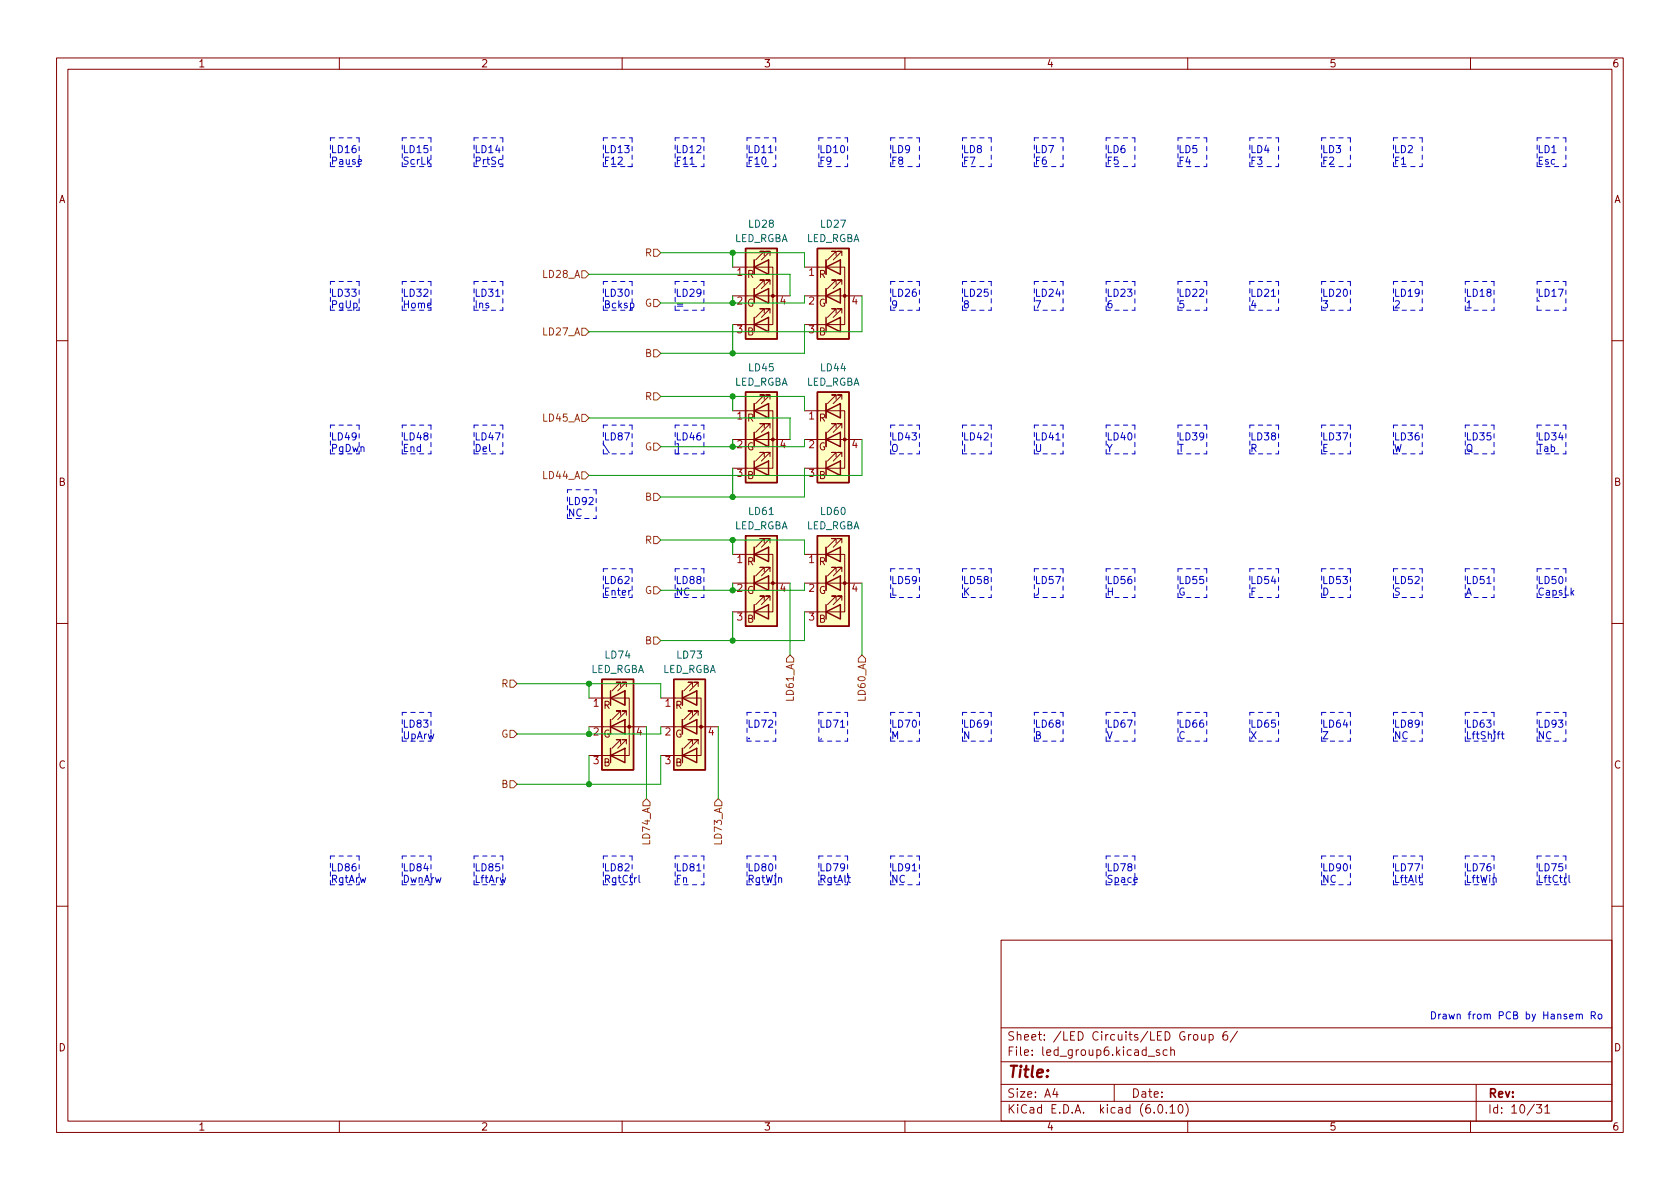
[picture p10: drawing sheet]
<svg xmlns="http://www.w3.org/2000/svg" width="297mm" height="210mm" viewBox="0 0 297 210" stroke-linecap="round" stroke-linejoin="round" font-family="sans-serif">
<g fill="none" stroke="#840000" stroke-width=".18">
<path d="M10 10.2h277v190.1h-277zM12 12.2h273v186.1h-273zM60 10.2v2M110 10.2v2M160 10.2v2M210 10.2v2M260 10.2v2M129.5 47.2h7.2v10.2h-7.2M129.5 52.3h2.6M133.3 51v2.6M133.3 46v2.5M133.3 52.3h6.4"/>
<path d="M135.1 55.4v-.8h-.7h.7l-1.5 1.5M135.1 50.3v-.8h-.7h.7l-1.5 1.5M135.1 45.2v-.8h-.7h.7l-1.5 1.6M135.9 51v2.6zM135.9 51h.1M135.9 46v2.5zM135.9 46h.1M136.1 55.4v-.8h-.7h.7l-1.5 1.5M136.1 50.3v-.8h-.7h.7l-1.5 1.5M136.1 45.2v-.8h-.7h.7l-1.5 1.6M142.2 47.2h7.2v10.2h-7.2M142.2 52.3h2.6"/>
<path d="M146 51v2.6M146 46v2.5M146 52.3h6.4M147.8 55.4v-.8h-.7h.7l-1.5 1.5M147.8 50.3v-.8h-.7h.7l-1.5 1.5M147.8 45.2v-.8h-.7h.7l-1.5 1.6M148.6 51v2.6zM148.6 51h.1M148.6 46v2.5zM148.6 46h.1M148.8 55.4v-.8h-.7h.7l-1.5 1.5M148.8 50.3v-.8h-.7h.7l-1.5 1.5"/>
<path d="M148.8 45.2v-.8h-.7h.7l-1.5 1.6M10 60.2h2M129.5 72.6h7.2v10.2h-7.2M129.5 77.7h2.6M133.3 76.4v2.6M133.3 71.4v2.5M133.3 77.7h6.4M135.1 75.7v-.8h-.7h.7l-1.5 1.5M135.1 70.6v-.8h-.7h.7l-1.5 1.6M135.9 76.4v2.6zM135.9 76.4h.1M135.9 71.4v2.5z"/>
<path d="M135.9 71.4h.1M136.1 75.7v-.8h-.7h.7l-1.5 1.5M136.1 70.6v-.8h-.7h.7l-1.5 1.6M142.2 72.6h7.2v10.2h-7.2M142.2 77.7h2.6M146 76.4v2.6M146 71.4v2.5M146 77.7h6.4M147.8 75.7v-.8h-.7h.7l-1.5 1.5M147.8 70.6v-.8h-.7h.7l-1.5 1.6M148.6 76.4v2.6zM148.6 76.4h.1"/>
<path d="M148.6 71.4v2.5zM148.6 71.4h.1M148.8 75.7v-.8h-.7h.7l-1.5 1.5M148.8 70.6v-.8h-.7h.7l-1.5 1.6M285 60.2h2M129.5 98h7.2v10.2h-7.2M133.3 96.8v2.5M135.1 96v-.8h-.7h.7l-1.5 1.6M135.1 80.8v-.8h-.7h.7l-1.5 1.5M135.9 96.8v2.5zM135.9 96.8h.1M136.1 96v-.8h-.7h.7l-1.5 1.6"/>
<path d="M136.1 80.8v-.8h-.7h.7l-1.5 1.5M142.2 98h7.2v10.2h-7.2M146 96.8v2.5M147.8 80.8v-.8h-.7h.7l-1.5 1.5M147.8 96v-.8h-.7h.7l-1.5 1.6M148.6 96.8v2.5zM148.6 96.8h.1M148.8 80.8v-.8h-.7h.7l-1.5 1.5M148.8 96v-.8h-.7h.7l-1.5 1.6M10 110.2h2M129.5 103.1h2.6M133.3 101.8v2.6"/>
<path d="M133.3 103.1h6.4M135.1 106.2v-.8h-.7h.7l-1.5 1.5M135.1 101.1v-.8h-.7h.7l-1.5 1.5M135.9 101.8v2.6zM135.9 101.8h.1M136.1 106.2v-.8h-.7h.7l-1.5 1.5M136.1 101.1v-.8h-.7h.7l-1.5 1.5M142.2 103.1h2.6M146 101.8v2.6M146 103.1h6.4M147.8 106.2v-.8h-.7h.7l-1.5 1.5M147.8 101.1v-.8h-.7h.7l-1.5 1.5"/>
<path d="M148.6 101.8v2.6zM148.6 101.8h.1M148.8 106.2v-.8h-.7h.7l-1.5 1.5M148.8 101.1v-.8h-.7h.7l-1.5 1.5M285 110.2h2M104.1 123.4h7.2v10.2h-7.2M104.1 128.5h2.6M107.9 127.2v2.6M107.9 122.2v2.5M107.9 128.5h6.4M109.7 131.6v-.8h-.7h.7l-1.5 1.5M109.7 126.5v-.8h-.7h.7l-1.5 1.5"/>
<path d="M109.7 121.4v-.8h-.7h.7l-1.5 1.6M110.5 127.2v2.6zM110.5 127.2h.1M110.5 122.2v2.5zM110.5 122.2h.1M110.7 131.6v-.8h-.7h.7l-1.5 1.5M110.7 126.5v-.8h-.7h.7l-1.5 1.5M110.7 121.4v-.8h-.7h.7l-1.5 1.6M116.8 123.4h7.2v10.2h-7.2M116.8 128.5h2.6M120.6 127.2v2.6M120.6 122.2v2.5"/>
<path d="M120.6 128.5h6.4M122.4 131.6v-.8h-.7h.7l-1.5 1.5M122.4 126.5v-.8h-.7h.7l-1.5 1.5M122.4 121.4v-.8h-.7h.7l-1.5 1.6M123.2 127.2v2.6zM123.2 127.2h.1M123.2 122.2v2.5zM123.2 122.2h.1M123.4 131.6v-.8h-.7h.7l-1.5 1.5M123.4 126.5v-.8h-.7h.7l-1.5 1.5M123.4 121.4v-.8h-.7h.7l-1.5 1.6M10 160.2h2"/>
<path d="M177 166.3h108v32h-108zM285 160.2h2M60 198.3v2M110 198.3v2M160 198.3v2M177 194.8h108M177 191.8h108M177 187.8h108M177 181.8h108M186.5 192.5l-.4 1h1M186.9 193v1M197 191.8v3"/>
<path d="M203 186.8h1.1M204.9 195.4l.2-.1a.81 .81 0 0 1 .6 .7 .81 .81 0 0 1-.3 .8h-.2a.81 .81 0 0 1-.6-.6 .81 .81 0 0 1 .3-.8zM205 185.7l-.4-.1-.2 .2 .1 .3 .5 .1v.4h-.6M206.2 196.7v.1M206.4 185.7l-.5-.1-.3 .3v.4l.2 .3h.6M206.9 195.8l.4-.5v1.5M206.9 196.8h.8M207 185.8l.2-.2 .4 .1v.9M207 185.1v1.5M208.5 195.4l.1-.1a.81 .81 0 0 1 .6 .7 .81 .81 0 0 1-.3 .8h-.1a.81 .81 0 0 1-.6-.6 .81 .81 0 0 1 .3-.8zM209.6 195.1a1.72 1.72 0 0 1 0 2.3M210 198.3v2"/>
<path d="M211.1 183l.4-.1 .3 .3v.4l-.3 .3h-.4l-.1-.3v-.4zM212.4 182.9l.1 1h.4l.2-.1M213.1 182.9v1M213.8 183l.4-.1 .3 .3v.4l-.1 .3h-.6M213.8 182.9v1.5M216.9 182.4a.59 .59 0 0 0-.7 .7v.5l.2 .3h.4l.2-.1 .1-.5-.2-.2-.4-.1-.3 .3M218.8 182.4l-1.3 1.9M260 198.3v2M261 191.8v6.5M271.7 195.3h.9l-.5 .6 .4 .1v.7l-.2 .1h-.4l-.2-.1M273.1 195.8l.5-.5v1.5M273.1 196.8h.9"/>
</g>
<g fill="#ffffc2" stroke="#ffffc2" stroke-width=".18">
<path d="M144.5 69.3h5.6v16h-5.6z"/>
<path d="M106.4 120.1h5.6v16h-5.6z"/>
<path d="M119.1 120.1h5.6v16h-5.6z"/>
<path d="M144.5 94.7h5.6v16h-5.6z"/>
<path d="M131.8 94.7h5.6v16h-5.6z"/>
<path d="M131.8 69.3h5.6v16h-5.6z"/>
<path d="M144.5 43.9h5.6v16h-5.6z"/>
<path d="M131.8 43.9h5.6v16h-5.6z"/>
</g>
<g fill="none" stroke="#840000" stroke-width=".25">
<path d="M131.8 43.9h5.6v16h-5.6zM133.3 57.4l2.6-1.3v2.6zM133.3 52.3l2.6-1.3v2.6zM133.3 47.2l2.6-1.2v2.5zM133.3 46v2.5M133.3 51v2.6M133.3 56.1v2.6M144.5 43.9h5.6v16h-5.6zM146 57.4l2.6-1.3v2.6zM146 52.3l2.6-1.3v2.6zM146 47.2l2.6-1.2v2.5zM146 46v2.5"/>
<path d="M146 51v2.6M146 56.1v2.6M131.8 69.3h5.6v16h-5.6zM133.3 77.7l2.6-1.3v2.6zM133.3 72.6l2.6-1.2v2.5zM133.3 71.4v2.5M133.3 76.4v2.6M144.5 69.3h5.6v16h-5.6zM146 77.7l2.6-1.3v2.6zM146 72.6l2.6-1.2v2.5zM146 71.4v2.5M146 76.4v2.6"/>
<path d="M131.8 94.7h5.6v16h-5.6zM133.3 98l2.6-1.2v2.5zM133.3 82.8l2.6-1.3v2.6zM133.3 81.5v2.6M133.3 96.8v2.5M144.5 94.7h5.6v16h-5.6zM146 82.8l2.6-1.3v2.6zM146 98l2.6-1.2v2.5zM146 81.5v2.6M146 96.8v2.5M133.3 108.2l2.6-1.3v2.6zM133.3 103.1l2.6-1.3v2.6z"/>
<path d="M133.3 101.8v2.6M133.3 106.9v2.6M146 108.2l2.6-1.3v2.6zM146 103.1l2.6-1.3v2.6zM146 101.8v2.6M146 106.9v2.6M106.4 120.1h5.6v16h-5.6zM107.9 133.6l2.6-1.3v2.6zM107.9 128.5l2.6-1.3v2.6zM107.9 123.4l2.6-1.2v2.5zM107.9 122.2v2.5M107.9 127.2v2.6"/>
<path d="M107.9 132.3v2.6M119.1 120.1h5.6v16h-5.6zM120.6 133.6l2.6-1.3v2.6zM120.6 128.5l2.6-1.3v2.6zM120.6 123.4l2.6-1.2v2.5zM120.6 122.2v2.5M120.6 127.2v2.6M120.6 132.3v2.6"/>
</g>
<g fill="#840000" stroke="#840000" stroke-width=".18">
<circle cx="149.4" cy="77.7" r=".25"/>
<circle cx="111.3" cy="128.5" r=".25"/>
<circle cx="124" cy="128.5" r=".25"/>
<circle cx="149.4" cy="103.1" r=".25"/>
<circle cx="136.7" cy="103.1" r=".25"/>
<circle cx="136.7" cy="77.7" r=".25"/>
<circle cx="149.4" cy="52.3" r=".25"/>
<circle cx="136.7" cy="52.3" r=".25"/>
</g>
<g fill="none" stroke="#725600" stroke-width=".18">
<path d="M102.9 47.9h.6l.6 .6-.6 .6h-.6zM102.9 58h.6l.6 .7-.6 .6h-.6zM115.6 44.1h.6l.6 .6-.6 .6h-.6zM115.6 53h.6l.6 .6-.6 .6h-.6zM102.9 73.3h.6l.6 .6-.6 .6h-.6zM115.6 69.5h.6l.6 .6-.6 .6h-.6zM115.6 61.8h.6l.6 .7-.6 .6h-.6zM115.6 78.4h.6l.6 .6-.6 .6h-.6zM102.9 83.4h.6l.6 .7-.6 .6h-.6zM115.6 87.2h.6l.6 .7-.6 .6h-.6zM115.6 94.9h.6l.6 .6-.6 .6h-.6zM115.6 112.6h.6l.6 .7-.6 .6h-.6z"/>
<path d="M115.6 103.8h.6l.6 .6-.6 .6h-.6zM139.7 115.8l.6 .7v.6h-1.2v-.6zM152.4 115.8l.6 .7v.6h-1.2v-.6zM90.2 120.3h.6l.6 .6-.6 .6h-.6zM90.2 129.2h.6l.6 .6-.6 .6h-.6zM90.2 138h.6l.6 .7-.6 .6h-.6zM113.7 141.9l.6-.7 .6 .7v.6h-1.2zM127 141.2l.6 .7v.6h-1.2v-.6z"/>
</g>
<g fill="none" stroke="#0000c2" stroke-width=".18">
<path d="M122 29h.7M135.9 27h.7M87.6 52.4h.8M111.5 53.7l.3-.1 .3 .2-.1 .6h-.5M224.8 52.4h.7M186.7 77.8h.7M111.5 104.4l-.3 .2M262.9 103.2h.7M148.6 128.6h.7M264.7 129.8h.5M265.2 129.4l-.3 .2v1M265.4 129.8h.5"/>
<path d="M265.6 129.4v1.1l.3 .1M113 154.8v1.1l.2 .1M123.2 154h.7M149.9 155.2h.5M150.1 154.8v1.1l.3 .1M161.3 154h.7M250.8 155.2h.5M251 154.8v1.1l.3 .1M277.4 154.8v1.1l.2 .1M278.7 179.5l.2-.2 .3 .1v.8M279.2 179.5l.2-.2 .3 .1 .1 .8M281.4 179.6l.6-.1 .1-.2-.1-.3-.6-.1v1.3"/>
<path d="M281.7 179.6l.4 .6M282.6 179.5l.2-.2 .4 .2v.4l-.1 .2-.3 .1-.2-.1z"/>
</g>
<g fill="none" stroke="#0000c2" stroke-width=".18" stroke-dasharray=".8 .8">
<path d="M58.4 24.4h5.1M58.4 29.5v-5.1M58.4 29.5h5.1M63.5 24.4v5.1M71.1 24.4h5.1M71.1 29.5v-5.1M71.1 29.5h5.1M76.2 24.4v5.1M83.8 24.4h5.1M83.8 29.5v-5.1M83.8 29.5h5.1M88.9 24.4v5.1"/>
<path d="M106.7 29.5v-5.1M106.7 24.4h5.1M106.7 29.5h5.1M111.8 24.4v5.1M111.8 29.5h-1.3M119.4 29.5v-5.1M119.4 24.4h5.1M119.4 29.5h5.1M124.5 24.4v5.1M132.1 29.5v-5.1M132.1 29.5h5.1M132.1 24.4h5.1"/>
<path d="M137.2 24.4v5.1M144.8 24.4h5.1M144.8 29.5v-5.1M144.8 29.5h5.1M149.9 24.4v5.1M157.5 24.4h5.1M157.5 29.5h5.1M157.5 29.5v-5.1M162.6 24.4v5.1M170.2 24.4h5.1M170.2 29.5v-5.1M170.2 29.5h5.1"/>
<path d="M175.3 24.4v5.1M182.9 29.5v-5.1M182.9 24.4h5.1M182.9 29.5h5.1M188 24.4v5.1M195.6 29.5v-5.1M195.6 29.5h5.1M195.6 24.4h5.1M200.7 24.4v5.1M208.3 29.5h5.1M208.3 29.5v-5.1M208.3 24.4h5.1"/>
<path d="M213.4 24.4v5.1M221 29.5h5.1M221 24.4h5.1M221 29.5v-5.1M226.1 24.4v5.1M233.7 29.5v-5.1M233.7 29.5h5.1M233.7 24.4h5.1M238.8 24.4v5.1M246.4 29.5v-5.1M246.4 24.4h5.1M246.4 29.5h5.1"/>
<path d="M251.5 24.4v5.1M271.8 24.4h5.1M271.8 29.5v-5.1M271.8 29.5h5.1M276.9 24.4v5.1M58.4 54.9h5.1M58.4 49.8h5.1M58.4 54.9v-5.1M63.5 49.8v5.1M71.1 54.9v-5.1M71.1 54.9h5.1M71.1 49.8h5.1"/>
<path d="M76.2 49.8v5.1M83.8 54.9v-5.1M83.8 54.9h5.1M83.8 49.8h5.1M88.9 49.8v5.1M106.7 54.9h5.1M106.7 54.9v-5.1M106.7 49.8h5.1M111.8 49.8v5.1M119.4 54.9h5.1M119.4 54.9v-5.1M119.4 49.8h5.1"/>
<path d="M124.5 49.8v5.1M157.5 49.8h5.1M157.5 54.9h5.1M157.5 54.9v-5.1M162.6 49.8v5.1M170.2 49.8h5.1M170.2 54.9h5.1M170.2 54.9v-5.1M175.3 49.8v5.1M182.9 49.8h5.1M182.9 54.9h5.1M182.9 54.9v-5.1"/>
<path d="M188 49.8v5.1M195.6 49.8h5.1M195.6 54.9h5.1M195.6 54.9v-5.1M200.7 49.8v5.1M208.3 54.9v-5.1M208.3 54.9h5.1M208.3 49.8h5.1M213.4 49.8v5.1M221 54.9v-5.1M221 54.9h5.1M221 49.8h5.1"/>
<path d="M226.1 49.8v5.1M233.7 54.9v-5.1M233.7 54.9h5.1M233.7 49.8h5.1M238.8 49.8v5.1M246.4 54.9h5.1M246.4 54.9v-5.1M246.4 49.8h5.1M251.5 49.8v5.1M259.1 54.9h5.1M259.1 54.9v-5.1M259.1 49.8h5.1"/>
<path d="M264.2 49.8v5.1M271.8 49.8h5.1M271.8 54.9h5.1M271.8 54.9v-5.1M276.9 49.8v5.1M58.4 75.2h5.1M63.5 75.2v5.1M71.1 75.2h5.1M76.2 75.2v5.1M83.8 75.2h5.1M88.9 75.2v5.1M106.7 75.2h5.1"/>
<path d="M111.8 75.2v5.1M119.4 75.2h5.1M124.5 75.2v5.1M157.5 75.2h5.1M162.6 75.2v5.1M170.2 75.2h5.1M175.3 75.2v5.1M182.9 75.2h5.1M188 75.2v5.1M195.6 75.2h5.1M200.7 75.2v5.1M208.3 75.2h5.1"/>
<path d="M213.4 75.2v5.1M221 75.2h5.1M226.1 75.2v5.1M233.7 75.2h5.1M238.8 75.2v5.1M246.4 75.2h5.1M251.5 75.2v5.1M259.1 75.2h5.1M264.2 75.2v5.1M271.8 75.2h5.1M276.9 75.2v5.1M58.4 80.3h5.1"/>
<path d="M58.4 80.3v-5.1M71.1 80.3h5.1M71.1 80.3v-5.1M83.8 80.3v-5.1M83.8 80.3h5.1M100.3 86.6h5.1M100.3 91.7h5.1M100.3 91.7v-5.1M105.4 86.6v5.1M106.7 80.3h5.1M106.7 80.3v-5.1M119.4 80.3h5.1"/>
<path d="M119.4 80.3v-5.1M157.5 80.3h5.1M157.5 80.3v-5.1M170.2 80.3h5.1M170.2 80.3v-5.1M182.9 80.3v-5.1M182.9 80.3h5.1M195.6 80.3v-5.1M195.6 80.3h5.1M208.3 80.3h5.1M208.3 80.3v-5.1M221 80.3v-5.1"/>
<path d="M221 80.3h5.1M233.7 80.3v-5.1M233.7 80.3h5.1M246.4 80.3h5.1M246.4 80.3v-5.1M259.1 80.3v-5.1M259.1 80.3h5.1M271.8 80.3v-5.1M271.8 80.3h5.1M106.7 105.7h5.1M106.7 100.6h5.1M106.7 105.7v-5.1"/>
<path d="M111.8 100.6v5.1M119.4 100.6h5.1M119.4 105.7h5.1M119.4 105.7v-5.1M124.5 100.6v5.1M157.5 100.6h5.1M157.5 105.7v-5.1M157.5 105.7h5.1M162.6 100.6v5.1M170.2 105.7v-5.1M170.2 100.6h5.1M170.2 105.7h5.1"/>
<path d="M175.3 100.6v5.1M182.9 105.7v-5.1M182.9 100.6h5.1M182.9 105.7h5.1M188 100.6v5.1M195.6 100.6h5.1M195.6 105.7v-5.1M195.6 105.7h5.1M200.7 100.6v5.1M208.3 105.7v-5.1M208.3 105.7h5.1M208.3 100.6h5.1"/>
<path d="M213.4 100.6v5.1M221 100.6h5.1M221 105.7h5.1M221 105.7v-5.1M226.1 100.6v5.1M233.7 100.6h5.1M233.7 105.7v-5.1M233.7 105.7h5.1M238.8 100.6v5.1M246.4 105.7v-5.1M246.4 105.7h5.1M246.4 100.6h5.1"/>
<path d="M251.5 100.6v5.1M259.1 105.7v-5.1M259.1 100.6h5.1M259.1 105.7h5.1M264.2 100.6v5.1M271.8 105.7h5.1M271.8 105.7v-5.1M271.8 100.6h5.1M276.9 100.6v5.1M71.1 131.1v-5.1M71.1 131.1h5.1M71.1 126h5.1"/>
<path d="M76.2 126v5.1M132.1 131.1v-5.1M132.1 126h5.1M132.1 131.1h5.1M137.2 126v5.1M144.8 131.1v-5.1M144.8 126h5.1M144.8 131.1h5.1M149.9 126v5.1M157.5 126h5.1M157.5 131.1v-5.1M157.5 131.1h5.1"/>
<path d="M162.6 126v5.1M170.2 131.1h5.1M170.2 131.1v-5.1M170.2 126h5.1M175.3 126v5.1M182.9 131.1v-5.1M182.9 126h5.1M182.9 131.1h5.1M188 126v5.1M195.6 126h5.1M195.6 131.1h5.1M195.6 131.1v-5.1"/>
<path d="M200.7 126v5.1M208.3 131.1v-5.1M208.3 126h5.1M208.3 131.1h5.1M213.4 126v5.1M221 131.1v-5.1M221 131.1h5.1M221 126h5.1M226.1 126v5.1M233.7 131.1v-5.1M233.7 131.1h5.1M233.7 126h5.1"/>
<path d="M238.8 126v5.1M246.4 131.1h5.1M246.4 126h5.1M246.4 131.1v-5.1M251.5 126v5.1M259.1 131.1h5.1M259.1 126h5.1M259.1 131.1v-5.1M264.2 126v5.1M271.8 131.1v-5.1M271.8 126h5.1M271.8 131.1h5.1"/>
<path d="M276.9 126v5.1M58.4 156.5v-5.1M58.4 156.5h5.1M58.4 151.4h5.1M63.5 151.4v5.1M71.1 151.4h5.1M71.1 156.5v-5.1M71.1 156.5h5.1M76.2 151.4v5.1M83.8 156.5h5.1M83.8 156.5v-5.1M83.8 151.4h5.1"/>
<path d="M88.9 151.4v5.1M106.7 156.5v-5.1M106.7 156.5h5.1M106.7 151.4h5.1M111.8 151.4v5.1M119.4 156.5h5.1M119.4 156.5v-5.1M119.4 151.4h5.1M124.5 151.4v5.1M132.1 151.4h5.1M132.1 156.5h5.1M132.1 156.5v-5.1"/>
<path d="M137.2 151.4v5.1M144.8 151.4h5.1M144.8 156.5v-5.1M144.8 156.5h5.1M149.9 151.4v5.1M157.5 156.5v-5.1M157.5 156.5h5.1M157.5 151.4h5.1M162.6 151.4v5.1M195.6 151.4h5.1M195.6 156.5v-5.1M195.6 156.5h5.1"/>
<path d="M200.7 151.4v5.1M233.7 151.4h5.1M233.7 156.5v-5.1M233.7 156.5h5.1M238.8 151.4v5.1M246.4 156.5h5.1M246.4 151.4h5.1M246.4 156.5v-5.1M251.5 151.4v5.1M259.1 156.5v-5.1M259.1 156.5h5.1M259.1 151.4h5.1"/>
<path d="M264.2 151.4v5.1M271.8 156.5v-5.1M271.8 156.5h5.1M271.8 151.4h5.1M276.9 151.4v5.1"/>
</g>
<g fill="none" stroke="#009600" stroke-width=".18">
<path d="M104.1 48.5h35.6v3.8M116.8 44.7h25.4v2.5M129.5 44.7v2.5M129.5 52.3v1.3M129.5 57.4v5.1M142.2 52.3v1.3h-25.4M142.2 57.4v5.1h-25.4M152.4 52.3v6.4h-48.3M104.1 73.9h35.6v3.8M116.8 70.1h25.4v2.5M129.5 70.1v2.5M129.5 77.7v1.3"/>
<path d="M142.2 77.7v1.3h-25.4M152.4 77.7v6.4h-48.3M116.8 95.5h25.4v2.5M129.5 82.8v5.1M129.5 95.5v2.5M142.2 82.8v5.1h-25.4M129.5 103.1v1.3M129.5 108.2v5.1M139.7 103.1v12.7M142.2 103.1v1.3h-25.4M142.2 108.2v5.1h-25.4M152.4 103.1v12.7"/>
<path d="M91.4 120.9h25.4v2.5M104.1 120.9v2.5M104.1 128.5v1.3M104.1 133.6v5.1M114.3 128.5v12.7M116.8 128.5v1.3h-25.4M116.8 133.6v5.1h-25.4M127 128.5v12.7"/>
</g>
<g fill="#009600" stroke="#009600" stroke-width=".18">
<circle cx="129.5" cy="104.4" r=".46"/>
<circle cx="129.5" cy="113.3" r=".46"/>
<circle cx="129.5" cy="79" r=".46"/>
<circle cx="129.5" cy="53.6" r=".46"/>
<circle cx="129.5" cy="62.5" r=".46"/>
<circle cx="129.5" cy="44.7" r=".46"/>
<circle cx="129.5" cy="70.1" r=".46"/>
<circle cx="129.5" cy="87.9" r=".46"/>
<circle cx="129.5" cy="95.5" r=".46"/>
<circle cx="104.1" cy="129.8" r=".46"/>
<circle cx="104.1" cy="138.7" r=".46"/>
<circle cx="104.1" cy="120.9" r=".46"/>
</g>
<text font-size="2.8" fill="#840000" x="178" y="190.6">Title:</text>
<g font-size="2.1" fill="#840000">
<text x="178" y="184">Sheet: /LED Circuits/LED Group 6/</text>
<text x="178" y="186.7">File: led_group6.kicad_sch</text>
<text x="178" y="196.9">KiCad E.D.A. kicad (6.0.10)</text>
<text x="178" y="194.1">Size: A4</text>
<text x="200" y="194.1">Date:</text>
<text x="263" y="194.1">Rev:</text>
<text x="263" y="196.9">Id: 10/31</text>
</g>
<g font-size="1.8" fill="#840000">
<text x="35" y="11.9">1</text>
<text x="85" y="11.9">2</text>
<text x="135" y="11.9">3</text>
<text x="185" y="11.9">4</text>
<text x="235" y="11.9">5</text>
<text x="285" y="11.9">6</text>
<text x="10.3" y="35.9">A</text>
<text x="285.3" y="35.9">A</text>
<text x="132.1" y="49.1">R</text>
<text x="144.8" y="49.1">R</text>
<text x="132" y="54.2">G</text>
<text x="132.1" y="59.3">B</text>
<text x="144.7" y="54.2">G</text>
<text x="144.8" y="59.3">B</text>
<text x="132.1" y="74.5">R</text>
<text x="144.8" y="74.5">R</text>
<text x="132" y="79.6">G</text>
<text x="144.7" y="79.6">G</text>
<text x="10.3" y="85.9">B</text>
<text x="132.1" y="84.7">B</text>
<text x="144.8" y="84.7">B</text>
<text x="285.3" y="85.9">B</text>
<text x="132.1" y="99.9">R</text>
<text x="144.8" y="99.9">R</text>
<text x="132" y="105">G</text>
<text x="144.7" y="105">G</text>
<text x="132.1" y="110.1">B</text>
<text x="144.8" y="110.1">B</text>
<text x="106.7" y="125.3">R</text>
<text x="119.4" y="125.3">R</text>
<text x="106.6" y="130.4">G</text>
<text x="119.3" y="130.4">G</text>
<text x="10.3" y="135.9">C</text>
<text x="106.7" y="135.5">B</text>
<text x="119.4" y="135.5">B</text>
<text x="285.3" y="135.9">C</text>
<text x="10.3" y="185.9">D</text>
<text x="285.3" y="185.9">D</text>
<text x="35" y="199.9">1</text>
<text x="85" y="199.9">2</text>
<text x="135" y="199.9">3</text>
<text x="185" y="199.9">4</text>
<text x="235" y="199.9">5</text>
<text x="285" y="199.9">6</text>
</g>
<g font-size="1.8" fill="#0000c2">
<text x="58.4" y="27.1">LD16</text>
<text x="58.4" y="29.1">Pause</text>
<text x="71.1" y="27.1">LD15</text>
<text x="71.1" y="29.1">ScrLk</text>
<text x="83.8" y="27.1">LD14</text>
<text x="83.8" y="29.1">PrtSc</text>
<text x="106.7" y="27.1">LD13</text>
<text x="106.7" y="29.1">F12</text>
<text x="119.4" y="27.1">LD12</text>
<text x="119.4" y="29.1">F11</text>
<text x="132.1" y="27.1">LD11</text>
<text x="132.1" y="29.1">F10</text>
<text x="144.8" y="27.1">LD10</text>
<text x="144.8" y="29.1">F9</text>
<text x="157.5" y="27.1">LD9</text>
<text x="157.5" y="29.1">F8</text>
<text x="170.2" y="27.1">LD8</text>
<text x="170.2" y="29.1">F7</text>
<text x="182.9" y="27.1">LD7</text>
<text x="182.9" y="29.1">F6</text>
<text x="195.6" y="27.1">LD6</text>
<text x="195.6" y="29.1">F5</text>
<text x="208.3" y="27.1">LD5</text>
<text x="208.3" y="29.1">F4</text>
<text x="221" y="27.1">LD4</text>
<text x="221" y="29.1">F3</text>
<text x="233.7" y="27.1">LD3</text>
<text x="233.7" y="29.1">F2</text>
<text x="246.4" y="27.1">LD2</text>
<text x="246.4" y="29.1">F1</text>
<text x="271.8" y="27.1">LD1</text>
<text x="271.8" y="29.1">Esc</text>
<text x="58.4" y="52.5">LD33</text>
<text x="71.1" y="52.5">LD32</text>
<text x="83.8" y="52.5">LD31</text>
<text x="106.7" y="52.5">LD30</text>
<text x="119.4" y="52.5">LD29</text>
<text x="157.5" y="52.5">LD26</text>
<text x="170.2" y="52.5">LD25</text>
<text x="182.9" y="52.5">LD24</text>
<text x="195.6" y="52.5">LD23</text>
<text x="208.3" y="52.5">LD22</text>
<text x="221" y="52.5">LD21</text>
<text x="233.7" y="52.5">LD20</text>
<text x="246.4" y="52.5">LD19</text>
<text x="259.1" y="52.5">LD18</text>
<text x="271.8" y="52.5">LD17</text>
<text x="58.4" y="54.5">PgUp</text>
<text x="71.1" y="54.5">Home</text>
<text x="83.8" y="54.5">Ins</text>
<text x="106.7" y="54.5">Bcksp</text>
<text x="119.4" y="54.5">=</text>
<text x="157.5" y="54.5">9</text>
<text x="170.2" y="54.5">8</text>
<text x="182.9" y="54.5">7</text>
<text x="195.6" y="54.5">6</text>
<text x="208.3" y="54.5">5</text>
<text x="221" y="54.5">4</text>
<text x="233.7" y="54.5">3</text>
<text x="246.4" y="54.5">2</text>
<text x="259.1" y="54.5">1</text>
<text x="271.8" y="54.5">`</text>
<text x="58.4" y="77.9">LD49</text>
<text x="71.1" y="77.9">LD48</text>
<text x="83.8" y="77.9">LD47</text>
<text x="106.7" y="77.9">LD87</text>
<text x="119.4" y="77.9">LD46</text>
<text x="157.5" y="77.9">LD43</text>
<text x="170.2" y="77.9">LD42</text>
<text x="182.9" y="77.9">LD41</text>
<text x="195.6" y="77.9">LD40</text>
<text x="208.3" y="77.9">LD39</text>
<text x="221" y="77.9">LD38</text>
<text x="233.7" y="77.9">LD37</text>
<text x="246.4" y="77.9">LD36</text>
<text x="259.1" y="77.9">LD35</text>
<text x="271.8" y="77.9">LD34</text>
<text x="58.4" y="79.9">PgDwn</text>
<text x="71.1" y="79.9">End</text>
<text x="83.8" y="79.9">Del</text>
<text x="106.7" y="79.9">\</text>
<text x="119.4" y="79.9">]</text>
<text x="157.5" y="79.9">O</text>
<text x="170.2" y="79.9">I</text>
<text x="182.9" y="79.9">U</text>
<text x="195.6" y="79.9">Y</text>
<text x="208.3" y="79.9">T</text>
<text x="221" y="79.9">R</text>
<text x="233.7" y="79.9">E</text>
<text x="246.4" y="79.9">W</text>
<text x="259.1" y="79.9">Q</text>
<text x="271.8" y="79.9">Tab</text>
<text x="100.3" y="89.3">LD92</text>
<text x="100.3" y="91.3">NC</text>
<text x="106.7" y="103.3">LD62</text>
<text x="106.7" y="105.3">Enter</text>
<text x="119.4" y="103.3">LD88</text>
<text x="119.4" y="105.3">NC</text>
<text x="157.5" y="103.3">LD59</text>
<text x="157.5" y="105.3">L</text>
<text x="170.2" y="103.3">LD58</text>
<text x="170.2" y="105.3">K</text>
<text x="182.9" y="103.3">LD57</text>
<text x="182.9" y="105.3">J</text>
<text x="195.6" y="103.3">LD56</text>
<text x="195.6" y="105.3">H</text>
<text x="208.3" y="103.3">LD55</text>
<text x="208.3" y="105.3">G</text>
<text x="221" y="103.3">LD54</text>
<text x="221" y="105.3">F</text>
<text x="233.7" y="103.3">LD53</text>
<text x="233.7" y="105.3">D</text>
<text x="246.4" y="103.3">LD52</text>
<text x="246.4" y="105.3">S</text>
<text x="259.1" y="103.3">LD51</text>
<text x="259.1" y="105.3">A</text>
<text x="271.8" y="103.3">LD50</text>
<text x="271.8" y="105.3">CapsLk</text>
<text x="71.1" y="128.7">LD83</text>
<text x="71.1" y="130.7">UpArw</text>
<text x="132.1" y="128.7">LD72</text>
<text x="132.1" y="130.7">.</text>
<text x="144.8" y="128.7">LD71</text>
<text x="144.8" y="130.7">,</text>
<text x="157.5" y="128.7">LD70</text>
<text x="157.5" y="130.7">M</text>
<text x="170.2" y="128.7">LD69</text>
<text x="170.2" y="130.7">N</text>
<text x="182.9" y="128.7">LD68</text>
<text x="182.9" y="130.7">B</text>
<text x="195.6" y="128.7">LD67</text>
<text x="195.6" y="130.7">V</text>
<text x="208.3" y="128.7">LD66</text>
<text x="208.3" y="130.7">C</text>
<text x="221" y="128.7">LD65</text>
<text x="221" y="130.7">X</text>
<text x="233.7" y="128.7">LD64</text>
<text x="233.7" y="130.7">Z</text>
<text x="246.4" y="128.7">LD89</text>
<text x="246.4" y="130.7">NC</text>
<text x="259.1" y="128.7">LD63</text>
<text x="259.1" y="130.7">LftShift</text>
<text x="271.8" y="128.7">LD93</text>
<text x="271.8" y="130.7">NC</text>
<text x="58.4" y="154.1">LD86</text>
<text x="71.1" y="154.1">LD84</text>
<text x="83.8" y="154.1">LD85</text>
<text x="106.7" y="154.1">LD82</text>
<text x="119.4" y="154.1">LD81</text>
<text x="132.1" y="154.1">LD80</text>
<text x="144.8" y="154.1">LD79</text>
<text x="157.5" y="154.1">LD91</text>
<text x="195.6" y="154.1">LD78</text>
<text x="233.7" y="154.1">LD90</text>
<text x="246.4" y="154.1">LD77</text>
<text x="259.1" y="154.1">LD76</text>
<text x="271.8" y="154.1">LD75</text>
<text x="58.4" y="156.1">RgtArw</text>
<text x="71.1" y="156.1">DwnArw</text>
<text x="83.8" y="156.1">LftArw</text>
<text x="106.7" y="156.1">RgtCtrl</text>
<text x="119.4" y="156.1">Fn</text>
<text x="132.1" y="156.1">RgtWin</text>
<text x="144.8" y="156.1">RgtAlt</text>
<text x="157.5" y="156.1">NC</text>
<text x="195.6" y="156.1">Space</text>
<text x="233.7" y="156.1">NC</text>
<text x="246.4" y="156.1">LftAlt</text>
<text x="259.1" y="156.1">LftWin</text>
<text x="271.8" y="156.1">LftCtrl</text>
<text x="252.7" y="180.2">Drawn from PCB by Hansem Ro</text>
</g>
<g font-size="1.8" fill="#006464">
<text x="132.5" y="40.3">LD28</text>
<text x="145.2" y="40.3">LD27</text>
<text x="129.8" y="42.8">LED_RGBA</text>
<text x="142.5" y="42.8">LED_RGBA</text>
<text x="132.5" y="65.7">LD45</text>
<text x="145.2" y="65.7">LD44</text>
<text x="129.8" y="68.2">LED_RGBA</text>
<text x="142.5" y="68.2">LED_RGBA</text>
<text x="129.8" y="93.6">LED_RGBA</text>
<text x="132.5" y="91.1">LD61</text>
<text x="142.5" y="93.6">LED_RGBA</text>
<text x="145.2" y="91.1">LD60</text>
<text x="104.4" y="119">LED_RGBA</text>
<text x="107.1" y="116.5">LD74</text>
<text x="117.1" y="119">LED_RGBA</text>
<text x="119.8" y="116.5">LD73</text>
</g>
<g font-size="1.8" fill="#725600">
<text x="114.1" y="45.3">R</text>
<text x="96.1" y="49.1">LD28_A</text>
<text x="96.1" y="59.3">LD27_A</text>
<text x="114" y="54.2">G</text>
<text x="114.1" y="63.1">B</text>
<text x="114.1" y="70.7">R</text>
<text x="96.1" y="74.5">LD45_A</text>
<text x="114" y="79.6">G</text>
<text x="96.1" y="84.7">LD44_A</text>
<text x="114.1" y="88.5">B</text>
<text x="114.1" y="96.1">R</text>
<text x="114" y="105">G</text>
<text x="114.1" y="113.9">B</text>
<text x="88.7" y="121.5">R</text>
<text x="140.3" y="123.9" transform="rotate(-90 140.3 123.9)">LD61_A</text>
<text x="153" y="123.9" transform="rotate(-90 153 123.9)">LD60_A</text>
<text x="88.6" y="130.4">G</text>
<text x="88.7" y="139.3">B</text>
<text x="114.9" y="149.3" transform="rotate(-90 114.9 149.3)">LD74_A</text>
<text x="127.6" y="149.3" transform="rotate(-90 127.6 149.3)">LD73_A</text>
</g>
<g font-size="1.8" fill="#a90000">
<text x="130.3" y="48.8">1</text>
<text x="130.3" y="53.8">2</text>
<text x="137.9" y="53.8">4</text>
<text x="143" y="48.8">1</text>
<text x="143" y="53.8">2</text>
<text x="150.6" y="53.8">4</text>
<text x="130.3" y="58.9">3</text>
<text x="143" y="58.9">3</text>
<text x="130.3" y="74.2">1</text>
<text x="143" y="74.2">1</text>
<text x="130.3" y="79.2">2</text>
<text x="137.9" y="79.2">4</text>
<text x="143" y="79.2">2</text>
<text x="150.6" y="79.2">4</text>
<text x="130.3" y="84.3">3</text>
<text x="143" y="84.3">3</text>
<text x="130.3" y="99.6">1</text>
<text x="143" y="99.6">1</text>
<text x="130.3" y="104.6">2</text>
<text x="137.9" y="104.6">4</text>
<text x="143" y="104.6">2</text>
<text x="150.6" y="104.6">4</text>
<text x="130.3" y="109.7">3</text>
<text x="143" y="109.7">3</text>
<text x="104.9" y="125">1</text>
<text x="117.6" y="125">1</text>
<text x="104.9" y="130">2</text>
<text x="112.5" y="130">4</text>
<text x="117.6" y="130">2</text>
<text x="125.2" y="130">4</text>
<text x="104.9" y="135.1">3</text>
<text x="117.6" y="135.1">3</text>
</g>
</svg>
